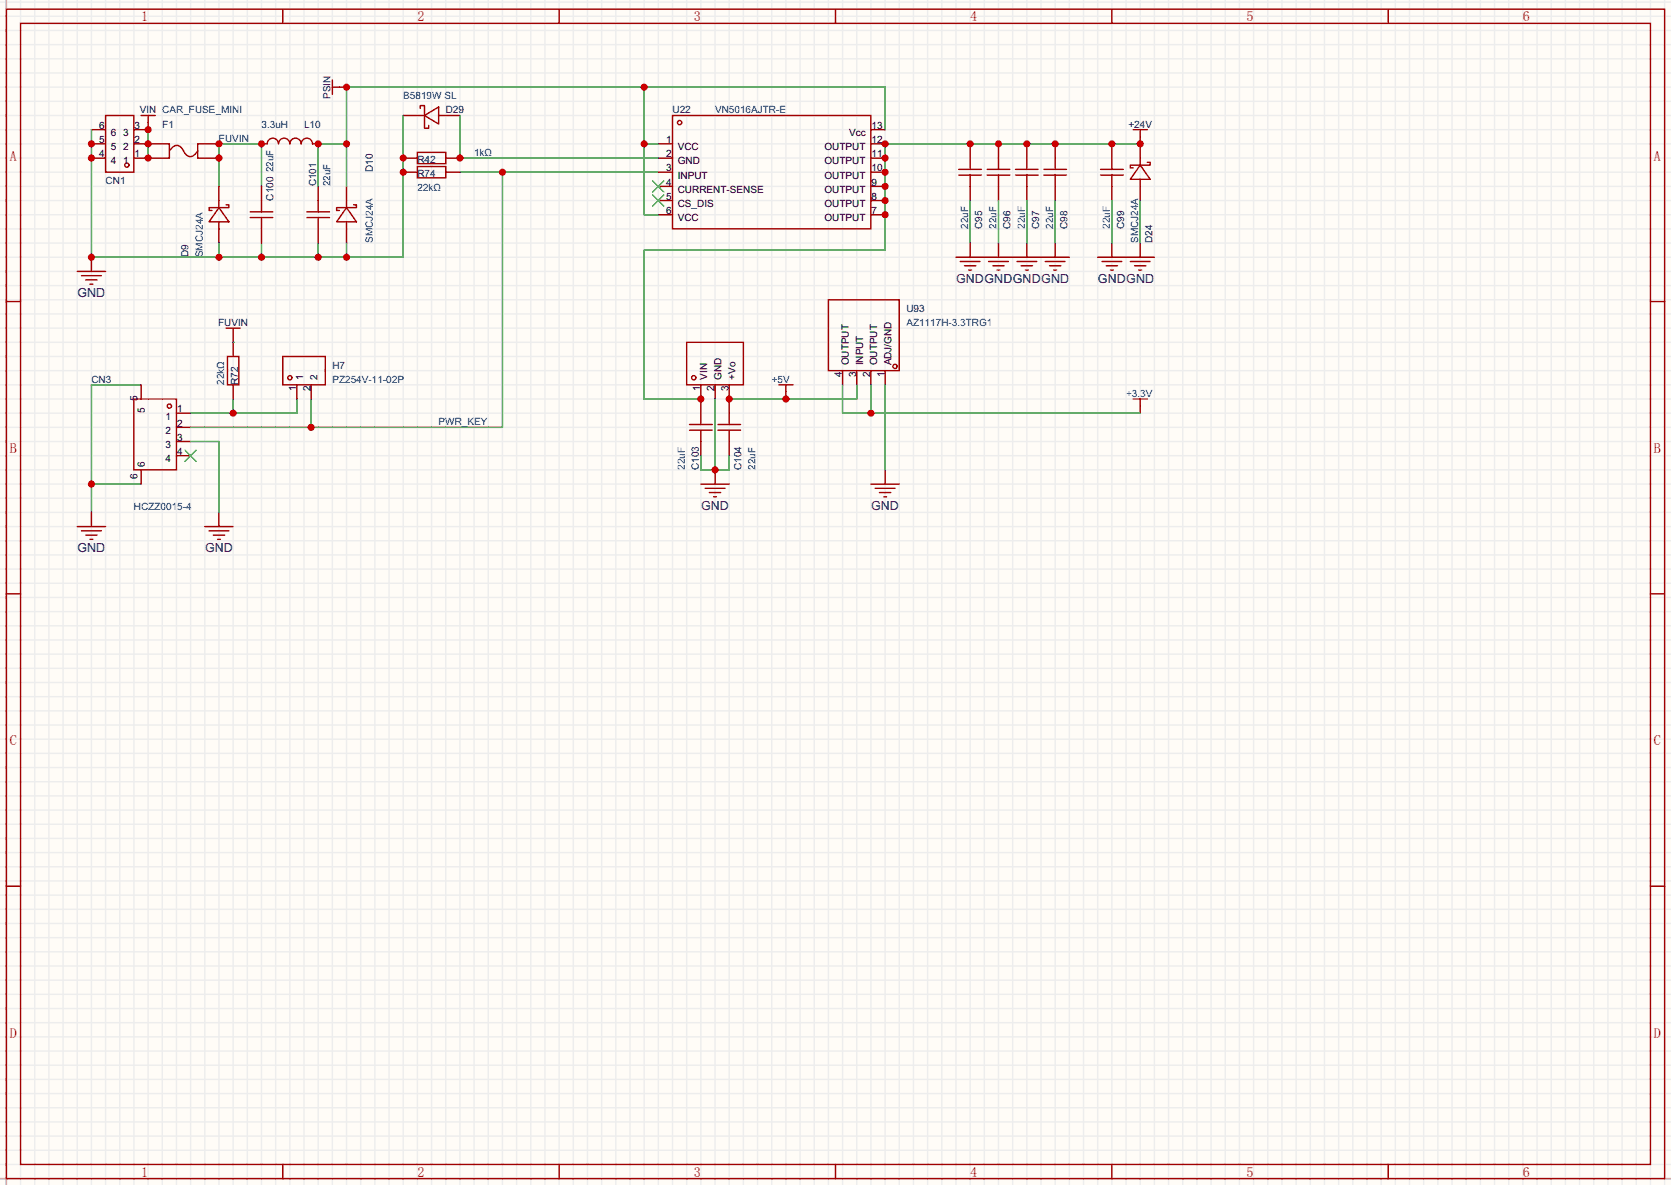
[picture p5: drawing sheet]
<svg xmlns="http://www.w3.org/2000/svg" width="299mm" height="212mm" viewBox="0 0 299 212" stroke-linecap="round" stroke-linejoin="round" font-family="sans-serif">
<path d="M0 0h299.5v212.3h-299.5z" fill="#fffcf7"/>
<g fill="none" stroke="#ededed" stroke-width=".25">
<path d="M0 .4h299.5M0 2.9h299.5M0 5.5h299.5M0 8h299.5M0 10.5h299.5M0 13.1h299.5M0 15.6h299.5M0 18.2h299.5M1.1 0v212.3M3.7 0v212.3M6.2 0v212.3M8.8 0v212.3"/>
<path d="M11.3 0v212.3M13.8 0v212.3M16.4 0v212.3M18.9 0v212.3M21.5 0v212.3M24 0v212.3M26.5 0v212.3M29.1 0v212.3M31.6 0v212.3M34.2 0v212.3M36.7 0v212.3M39.2 0v212.3"/>
<path d="M41.8 0v212.3M44.3 0v212.3M46.9 0v212.3M49.4 0v212.3M51.9 0v212.3M54.5 0v212.3M57 0v212.3M59.6 0v212.3M62.1 0v212.3M64.6 0v212.3M67.2 0v212.3M69.7 0v212.3"/>
<path d="M72.3 0v212.3M74.8 0v212.3M77.3 0v212.3M79.9 0v212.3M82.4 0v212.3M85 0v212.3M87.5 0v212.3M90 0v212.3M92.6 0v212.3M95.1 0v212.3M97.7 0v212.3M100.2 0v212.3"/>
<path d="M102.7 0v212.3M105.3 0v212.3M107.8 0v212.3M110.4 0v212.3M112.9 0v212.3M115.4 0v212.3M118 0v212.3M120.5 0v212.3M123.1 0v212.3M125.6 0v212.3M128.1 0v212.3M130.7 0v212.3"/>
<path d="M133.2 0v212.3M135.8 0v212.3M138.3 0v212.3M140.8 0v212.3M143.4 0v212.3M145.9 0v212.3M148.5 0v212.3M151 0v212.3M153.5 0v212.3M156.1 0v212.3M158.6 0v212.3M161.2 0v212.3"/>
<path d="M163.7 0v212.3M166.2 0v212.3M168.8 0v212.3M171.3 0v212.3M173.9 0v212.3M176.4 0v212.3M178.9 0v212.3M181.5 0v212.3M184 0v212.3M186.6 0v212.3M189.1 0v212.3M191.6 0v212.3"/>
<path d="M194.2 0v212.3M196.7 0v212.3M199.3 0v212.3M201.8 0v212.3M204.3 0v212.3M206.9 0v212.3M209.4 0v212.3M212 0v212.3M214.5 0v212.3M217 0v212.3M219.6 0v212.3M222.1 0v212.3"/>
<path d="M224.7 0v212.3M227.2 0v212.3M229.7 0v212.3M232.3 0v212.3M234.8 0v212.3M237.4 0v212.3M239.9 0v212.3M242.4 0v212.3M245 0v212.3M247.5 0v212.3M250.1 0v212.3M252.6 0v212.3"/>
<path d="M255.1 0v212.3M257.7 0v212.3M260.2 0v212.3M262.8 0v212.3M265.3 0v212.3M267.8 0v212.3M270.4 0v212.3M272.9 0v212.3M275.5 0v212.3M278 0v212.3M280.5 0v212.3M283.1 0v212.3"/>
<path d="M285.6 0v212.3M288.2 0v212.3M290.7 0v212.3M293.2 0v212.3M295.8 0v212.3M298.3 0v212.3M0 20.7h299.5M0 23.2h299.5M0 25.8h299.5M0 28.3h299.5M0 30.9h299.5M0 33.4h299.5"/>
<path d="M0 35.9h299.5M0 38.5h299.5M0 41h299.5M0 43.6h299.5M0 46.1h299.5M0 48.6h299.5M0 51.2h299.5M0 53.7h299.5M0 56.3h299.5M0 58.8h299.5M0 61.3h299.5M0 63.9h299.5"/>
<path d="M0 66.4h299.5M0 69h299.5M0 71.5h299.5M0 74h299.5M0 76.6h299.5M0 79.1h299.5M0 81.7h299.5M0 84.2h299.5M0 86.7h299.5M0 89.3h299.5M0 91.8h299.5M0 94.4h299.5"/>
<path d="M0 96.9h299.5M0 99.4h299.5M0 102h299.5M0 104.5h299.5M0 107.1h299.5M0 109.6h299.5M0 112.1h299.5M0 114.7h299.5M0 117.2h299.5M0 119.8h299.5M0 122.3h299.5M0 124.8h299.5"/>
<path d="M0 127.4h299.5M0 129.9h299.5M0 132.5h299.5M0 135h299.5M0 137.5h299.5M0 140.1h299.5M0 142.6h299.5M0 145.2h299.5M0 147.7h299.5M0 150.2h299.5M0 152.8h299.5M0 155.3h299.5"/>
<path d="M0 157.9h299.5M0 160.4h299.5M0 162.9h299.5M0 165.5h299.5M0 168h299.5M0 170.6h299.5M0 173.1h299.5M0 175.6h299.5M0 178.2h299.5M0 180.7h299.5M0 183.3h299.5M0 185.8h299.5"/>
<path d="M0 188.3h299.5M0 190.9h299.5M0 193.4h299.5M0 196h299.5M0 198.5h299.5M0 201h299.5M0 203.6h299.5M0 206.1h299.5M0 208.7h299.5M0 211.2h299.5"/>
</g>
<path d="M1.1 0v212.3M0 211.2h299.5" fill="none" stroke="#999" stroke-width=".25"/>
<g fill="none" stroke="#a10000" stroke-width=".25">
<path d="M1.1 1.6h297.2v209.6h-297.2zM3.7 4.2h292.1v204.5h-292.1zM50.7 1.6v2.6M100.2 1.6v2.6M149.7 1.6v2.6M199.3 1.6v2.6M248.8 1.6v2.6M18.9 20.7h5.1v10.2h-5.1zM62.1 37.2l1.8 2.5h-3.6zM62.1 35.9v1.3M62.1 39.7v1.3M63.4 36.7h.5v.5h-3.6v.5h.5"/>
<path d="M1.1 54h2.6M13.8 48.6h5.1M14.6 49.4h3.6M15.4 50.2h2M16.1 50.9h.5M295.8 54h2.5M1.1 106.4h2.6M295.8 106.4h2.5M1.1 158.8h2.6M295.8 158.8h2.5M50.7 208.7v2.5M100.2 208.7v2.5"/>
<path d="M149.7 208.7v2.5M199.3 208.7v2.5M248.8 208.7v2.5"/>
<circle cx="22.7" cy="29.6" r=".38"/>
</g>
<path d="M16.4 28.3h2.5M16.4 25.8h2.5M16.4 23.2h2.5M24 28.3h2.5M24 25.8h2.5M24 23.2h2.5M62.1 33.4v2.5M16.4 46.1v2.5M62.1 41v2.6" fill="none" stroke="#870000" stroke-width=".25"/>
<path d="M25.3 69h-8.9v22.8M16.4 86.7h8.9" fill="none" stroke="#008700" stroke-width=".25"/>
<circle cx="16.4" cy="86.7" r=".63" fill="#c00"/>
<g fill="none" stroke="#870000" stroke-width=".25">
<path d="M26.5 28.3h3.9M26.5 25.8h3.9M35.4 28.3h3.8M35.4 25.8h3.8M72.3 20.7h3.8M78.6 20.7h3.8M25.3 69v2.5M31.6 74h2.6M31.6 76.6h2.6M31.6 79.1h2.6M16.4 91.8v2.6M25.3 84.2v2.5"/>
<path d="M31.6 81.7h2.6M39.2 91.8v2.6"/>
</g>
<g fill="none" stroke="#a10000" stroke-width=".25">
<path d="M75.3 19.4v-.5h.8v4.1h.7v-.5M30.4 27l.5-.6a1.22 1.22 0 0 1 2 .6l.6 .8 .6 .3 .7-.3 .6-.8M30.4 25.8v2.5M35.4 25.8v2.5M76.1 20.7l2.5-1.5v3zM24 71.5h7.6v12.7h-7.6zM13.8 94.4h5.1M14.6 95.1h3.6M15.4 95.9h2M16.1 96.6h.5M36.7 94.4h5.1M37.5 95.1h3.5"/>
<path d="M38.2 95.9h2.1M39 96.6h.5"/>
<circle cx="30.4" cy="72.8" r=".38"/>
</g>
<path d="M33.1 80.6l2.1 2.1M35.2 80.6l-2.1 2.1" fill="none" stroke="#3c3" stroke-width=".25"/>
<path d="M41.8 71.5v2.5M53.2 71.5v2.5h-19" fill="none" stroke="#008700" stroke-width=".25"/>
<circle cx="41.8" cy="74" r=".63" fill="#c00"/>
<path d="M82.4 30.9h35.6M90 30.9v45.7h-55.8M55.8 71.5v5.1" fill="none" stroke="#008700" stroke-width=".25"/>
<g fill="#c00">
<circle cx="90" cy="30.9" r=".63"/>
<circle cx="55.8" cy="76.6" r=".63"/>
</g>
<g fill="none" stroke="#a10000" stroke-width=".25">
<path d="M74.8 27.3h5.1v2h-5.1zM120.5 20.7h35.6v20.3h-35.6zM203.1 23.2h2.5M204.3 29.6l1.8 2.5h-3.5zM204.3 23.2v1.3M204.3 28.3v1.3M204.3 32.1v1.3M205.6 29.1h.5v.5h-3.5v.5h.5M201.8 46.1h5.1M202.6 46.9h3.5M203.3 47.6h2.1M204.1 48.4h.5"/>
<circle cx="121.8" cy="22" r=".38"/>
</g>
<g fill="none" stroke="#870000" stroke-width=".25">
<path d="M72.3 28.3h2.5M79.9 28.3h2.5M118 25.8h2.5M118 28.3h2.5M118 30.9h2.5M118 33.4h2.5M118 35.9h2.5M118 38.5h2.5M156.1 25.8h2.5M156.1 28.3h2.5M156.1 30.9h2.5M156.1 33.4h2.5"/>
<path d="M156.1 35.9h2.5M156.1 38.5h2.5M156.1 23.2h2.5M204.3 24.5v3.8M204.3 33.4v2.5M204.3 43.6v2.5"/>
</g>
<path d="M117 32.4l2 2M117 34.9l2 2.1M119 32.4l-2 2M119 34.9l-2 2.1" fill="none" stroke="#3c3" stroke-width=".25"/>
<path d="M82.4 20.7v7.6h35.6" fill="none" stroke="#008700" stroke-width=".25"/>
<circle cx="82.4" cy="28.3" r=".63" fill="#c00"/>
<path d="M26.5 23.2v5.1M204.3 35.9v7.7" fill="none" stroke="#008700" stroke-width=".25"/>
<path d="M60.8 15.6h1.3M26.5 22v1.2M41.8 60.1v1.2" fill="none" stroke="#870000" stroke-width=".25"/>
<path d="M59.6 14.3v2.6M59.6 15.6h1.2M25.3 20.7h2.5M26.5 20.7v1.3M40.5 58.8h2.6M41.8 58.8v1.3" fill="none" stroke="#a10000" stroke-width=".25"/>
<g fill="#c00">
<circle cx="26.5" cy="23.2" r=".63"/>
<circle cx="26.5" cy="25.8" r=".63"/>
<circle cx="26.5" cy="28.3" r=".63"/>
</g>
<path d="M39.2 33.4v-7.6h7.7v7.6" fill="none" stroke="#008700" stroke-width=".25"/>
<g fill="#c00">
<circle cx="39.2" cy="28.3" r=".63"/>
<circle cx="39.2" cy="25.8" r=".63"/>
</g>
<path d="M39.2 33.4v2.5M39.2 41v2.6" fill="none" stroke="#870000" stroke-width=".25"/>
<path d="M39.2 37.2l1.8 2.5h-3.5zM39.2 35.9v1.3M39.2 39.7v1.3M40.5 36.7h.5v.5h-3.5v.5h.5" fill="none" stroke="#a10000" stroke-width=".25"/>
<path d="M72.3 20.7v25.4h-55.9v-22.9M39.2 43.6v2.5M46.9 43.6v2.5M57 43.6v2.5M62.1 43.6v2.5" fill="none" stroke="#008700" stroke-width=".25"/>
<g fill="#c00">
<circle cx="62.1" cy="46.1" r=".63"/>
<circle cx="57" cy="46.1" r=".63"/>
<circle cx="46.9" cy="46.1" r=".63"/>
<circle cx="39.2" cy="46.1" r=".63"/>
<circle cx="16.4" cy="46.1" r=".63"/>
<circle cx="16.4" cy="28.3" r=".63"/>
<circle cx="16.4" cy="25.8" r=".63"/>
<circle cx="72.3" cy="28.3" r=".63"/>
</g>
<path d="M44.8 39h4.1M44.8 38h4.1M46.9 35.9v2.1M46.9 39v2M55 39h4.1M55 38h4.1M57 35.9v2.1M57 39v2" fill="none" stroke="#a10000" stroke-width=".25"/>
<path d="M46.9 33.4v2.5M46.9 25.8h1M56 25.8h1M57 33.4v2.5M46.9 41v2.6M57 41v2.6" fill="none" stroke="#870000" stroke-width=".25"/>
<circle cx="46.9" cy="25.8" r=".63" fill="#c00"/>
<path d="M47.9 25.8a1.02 1.02 0 0 1 1-1 1.02 1.02 0 0 1 1 1 1.02 1.02 0 0 1 1-1 1.02 1.02 0 0 1 1 1 1.02 1.02 0 0 1 1.1-1 1.02 1.02 0 0 1 1 1 1.02 1.02 0 0 1 1-1 1.02 1.02 0 0 1 1 1" fill="none" stroke="#a10000" stroke-width=".25"/>
<path d="M72.3 30.9h2.5" fill="none" stroke="#870000" stroke-width=".25"/>
<circle cx="72.3" cy="30.9" r=".63" fill="#c00"/>
<path d="M79.9 30.9h2.5M41.8 61.3v2.6M41.8 69v2.5" fill="none" stroke="#870000" stroke-width=".25"/>
<path d="M74.8 29.8h5.1v2.1h-5.1zM40.8 63.9h2v5.1h-2z" fill="none" stroke="#a10000" stroke-width=".25"/>
<path d="M204.3 25.8h-45.7v19h-43.2v26.7h10.2" fill="none" stroke="#008700" stroke-width=".25"/>
<g fill="#c00">
<circle cx="158.6" cy="28.3" r=".63"/>
<circle cx="158.6" cy="30.9" r=".63"/>
<circle cx="158.6" cy="33.4" r=".63"/>
<circle cx="158.6" cy="35.9" r=".63"/>
<circle cx="158.6" cy="38.5" r=".63"/>
<circle cx="158.6" cy="25.8" r=".63"/>
<circle cx="204.3" cy="25.8" r=".63"/>
</g>
<path d="M197.2 31.4h4.1M197.2 30.3h4.1M199.3 28.3v2" fill="none" stroke="#a10000" stroke-width=".25"/>
<path d="M199.3 25.8v2.5M199.3 33.4v2.5" fill="none" stroke="#870000" stroke-width=".25"/>
<circle cx="199.3" cy="25.8" r=".63" fill="#c00"/>
<path d="M176.9 31.4h4.1M176.9 30.3h4.1M178.9 28.3v2M199.3 31.4v2" fill="none" stroke="#a10000" stroke-width=".25"/>
<path d="M178.9 25.8v2.5M178.9 33.4v2.5" fill="none" stroke="#870000" stroke-width=".25"/>
<circle cx="178.9" cy="25.8" r=".63" fill="#c00"/>
<g fill="none" stroke="#a10000" stroke-width=".25">
<path d="M171.8 31.4h4.1M171.8 30.3h4.1M173.9 28.3v2M178.9 31.4v2M176.4 46.1h5.1M177.2 46.9h3.5M177.9 47.6h2.1M178.7 48.4h.5M196.7 46.1h5.1M197.5 46.9h3.5M198.2 47.6h2.1M199 48.4h.5"/>
<path d="M123.6 77.1h4M123.6 76.1h4M125.6 74v2.1M125.6 77.1v2M128.7 77.1h4M128.7 76.1h4M130.7 74v2.1M130.7 77.1v2"/>
</g>
<path d="M173.9 25.8v2.5M173.9 33.4v2.5M178.9 43.6v2.5M199.3 43.6v2.5M125.6 71.5v2.5M125.6 79.1v2.6M130.7 71.5v2.5M130.7 79.1v2.6" fill="none" stroke="#870000" stroke-width=".25"/>
<path d="M178.9 35.9v7.7M199.3 35.9v7.7" fill="none" stroke="#008700" stroke-width=".25"/>
<circle cx="173.9" cy="25.8" r=".63" fill="#c00"/>
<g fill="none" stroke="#a10000" stroke-width=".25">
<path d="M173.9 31.4v2M182 31.4h4.1M182 30.3h4.1M184 28.3v2M171.3 46.1h5.1M172.1 46.9h3.5M172.8 47.6h2.1M173.6 48.4h.5M125.6 86.7h5.1M126.4 87.5h3.5M127.1 88.3h2.1M127.9 89h.5"/>
<path d="M156.1 86.7h5.1M156.8 87.5h3.6M157.6 88.3h2M158.4 89h.5"/>
</g>
<path d="M173.9 35.9v7.7" fill="none" stroke="#008700" stroke-width=".25"/>
<path d="M184 25.8v2.5M184 33.4v2.5M173.9 43.6v2.5M128.1 84.2v2.5M158.6 84.2v2.5" fill="none" stroke="#870000" stroke-width=".25"/>
<circle cx="184" cy="25.8" r=".63" fill="#c00"/>
<path d="M184 31.4v2M187.1 31.4h4M187.1 30.3h4M189.1 28.3v2" fill="none" stroke="#a10000" stroke-width=".25"/>
<path d="M189.1 25.8v2.5M189.1 33.4v2.5" fill="none" stroke="#870000" stroke-width=".25"/>
<circle cx="189.1" cy="25.8" r=".63" fill="#c00"/>
<g fill="none" stroke="#a10000" stroke-width=".25">
<path d="M189.1 31.4v2M148.5 53.7h12.7v12.7h-12.7zM181.5 46.1h10.1M182.2 46.9h3.6M183 47.6h2M183.8 48.4h.5M187.3 46.9h3.6M188.1 47.6h2M188.8 48.4h.6M50.7 63.9h7.6v5.1h-7.6zM139.6 69h2.5M140.8 69v1.2"/>
<path d="M203.1 71.5h2.5M204.3 71.5v1.3"/>
<circle cx="51.9" cy="67.7" r=".38"/>
<circle cx="160.4" cy="65.7" r=".38"/>
</g>
<path d="M184 43.6v2.5M189.1 43.6v2.5M53.2 69v2.5M55.8 69v2.5M140.8 70.2v1.3M151 66.4v2.6M153.5 66.4v2.6M156.1 66.4v2.6M158.6 66.4v2.6M204.3 72.8v1.2" fill="none" stroke="#870000" stroke-width=".25"/>
<path d="M115.4 15.6v22.9h2.6M62.1 25.8h-5.1v7.6M115.4 25.8h2.6M158.6 23.2v-7.6h-96.5v17.8M184 35.9v7.7M189.1 35.9v7.7" fill="none" stroke="#008700" stroke-width=".25"/>
<g fill="#c00">
<circle cx="115.4" cy="25.8" r=".63"/>
<circle cx="115.4" cy="15.6" r=".63"/>
<circle cx="62.1" cy="15.6" r=".63"/>
<circle cx="62.1" cy="25.8" r=".63"/>
<circle cx="57" cy="25.8" r=".63"/>
</g>
<g fill="none" stroke="#a10000" stroke-width=".25">
<path d="M123.1 61.3h10.1v7.7h-10.1z"/>
<circle cx="124.3" cy="67.7" r=".38"/>
</g>
<path d="M125.6 69v2.5" fill="none" stroke="#870000" stroke-width=".25"/>
<circle cx="125.6" cy="71.5" r=".63" fill="#c00"/>
<path d="M128.1 69v2.5M130.7 69v2.5" fill="none" stroke="#870000" stroke-width=".25"/>
<path d="M153.5 69v2.5h-22.8" fill="none" stroke="#008700" stroke-width=".25"/>
<g fill="#c00">
<circle cx="140.8" cy="71.5" r=".63"/>
<circle cx="130.7" cy="71.5" r=".63"/>
</g>
<path d="M151 69v5h53.3M156.1 69v5M158.6 69v15.2" fill="none" stroke="#008700" stroke-width=".25"/>
<circle cx="156.1" cy="74" r=".63" fill="#c00"/>
<path d="M128.1 71.5v12.7M125.6 81.7v2.5h5.1v-2.5" fill="none" stroke="#008700" stroke-width=".25"/>
<circle cx="128.1" cy="84.2" r=".63" fill="#c00"/>
<path d="M34.2 79.1h5v12.7M41.8 61.3h.1" fill="none" stroke="#008700" stroke-width=".25"/>
<g font-size="2.5" fill="#a00000">
<text x="25.3" y="3.8">1</text>
<text x="74.8" y="3.8">2</text>
<text x="124.3" y="3.8">3</text>
<text x="173.9" y="3.8">4</text>
<text x="223.4" y="3.8">5</text>
<text x="272.9" y="3.8">6</text>
<text x="1.8" y="28.8">A</text>
<text x="296.4" y="28.8">A</text>
<text x="1.8" y="81.2">B</text>
<text x="296.4" y="81.2">B</text>
<text x="1.8" y="133.5">C</text>
<text x="296.4" y="133.5">C</text>
<text x="1.8" y="185.9">D</text>
<text x="296.4" y="185.9">D</text>
<text x="25.3" y="210.9">1</text>
<text x="74.8" y="210.9">2</text>
<text x="124.3" y="210.9">3</text>
<text x="173.9" y="210.9">4</text>
<text x="223.4" y="210.9">5</text>
<text x="272.9" y="210.9">6</text>
</g>
<g font-size="2.2" fill="#000080">
<text x="13.9" y="53.3">GND</text>
<text x="171.4" y="50.7">GND</text>
<text x="176.5" y="50.7">GND</text>
<text x="181.5" y="50.7">GND</text>
<text x="186.6" y="50.7">GND</text>
<text x="196.8" y="50.7">GND</text>
<text x="201.9" y="50.7">GND</text>
<text x="125.7" y="91.4">GND</text>
<text x="156.1" y="91.4">GND</text>
<text x="13.9" y="99">GND</text>
<text x="36.8" y="99">GND</text>
</g>
<g font-size="1.8" fill="#000080">
<text x="59.2" y="17.7" transform="rotate(-90 59.2 17.7)">PSIN</text>
<text x="25" y="20.3">VIN</text>
<text x="29.1" y="22.9">F1</text>
<text x="54.5" y="22.9">L10</text>
<text x="79.9" y="20.3">D29</text>
<text x="120.5" y="20.3">U22</text>
<text x="202.2" y="22.9">+24V</text>
<text x="74.8" y="29.2">R42</text>
<text x="18.9" y="33">CN1</text>
<text x="49" y="35.9" transform="rotate(-90 49 35.9)">C100</text>
<text x="56.7" y="33.4" transform="rotate(-90 56.7 33.4)">C101</text>
<text x="66.8" y="30.9" transform="rotate(-90 66.8 30.9)">D10</text>
<text x="74.8" y="31.8">R74</text>
<text x="176" y="41" transform="rotate(-90 176 41)">C95</text>
<text x="181.1" y="41" transform="rotate(-90 181.1 41)">C96</text>
<text x="186.2" y="41" transform="rotate(-90 186.2 41)">C97</text>
<text x="191.3" y="41" transform="rotate(-90 191.3 41)">C98</text>
<text x="201.4" y="41" transform="rotate(-90 201.4 41)">C99</text>
<text x="33.8" y="46.1" transform="rotate(-90 33.8 46.1)">D9</text>
<text x="206.5" y="43.6" transform="rotate(-90 206.5 43.6)">D24</text>
<text x="39.1" y="58.4">FUVIN</text>
<text x="162.4" y="55.9">U93</text>
<text x="16.4" y="68.6">CN3</text>
<text x="42.7" y="69" transform="rotate(-90 42.7 69)">R72</text>
<text x="59.6" y="66.1">H7</text>
<text x="125.2" y="84.2" transform="rotate(-90 125.2 84.2)">C103</text>
<text x="132.9" y="84.2" transform="rotate(-90 132.9 84.2)">C104</text>
</g>
<g font-size="1.8" fill="#00f">
<text x="72.3" y="17.8">B5819W SL</text>
<text x="29.1" y="20.3">CAR_FUSE_MINI</text>
<text x="46.9" y="22.9">3.3uH</text>
<text x="128.1" y="20.3">VN5016AJTR-E</text>
<text x="39.2" y="25.4">FUVIN</text>
<text x="85" y="28">1kΩ</text>
<text x="49" y="30.9" transform="rotate(-90 49 30.9)">22uF</text>
<text x="59.2" y="33.4" transform="rotate(-90 59.2 33.4)">22uF</text>
<text x="74.8" y="34.3">22kΩ</text>
<text x="173.5" y="41" transform="rotate(-90 173.5 41)">22uF</text>
<text x="178.6" y="41" transform="rotate(-90 178.6 41)">22uF</text>
<text x="183.7" y="41" transform="rotate(-90 183.7 41)">22uF</text>
<text x="188.7" y="41" transform="rotate(-90 188.7 41)">22uF</text>
<text x="198.9" y="41" transform="rotate(-90 198.9 41)">22uF</text>
<text x="36.3" y="46.1" transform="rotate(-90 36.3 46.1)">SMCJ24A</text>
<text x="66.8" y="43.6" transform="rotate(-90 66.8 43.6)">SMCJ24A</text>
<text x="204" y="43.6" transform="rotate(-90 204 43.6)">SMCJ24A</text>
<text x="162.4" y="58.4">AZ1117H-3.3TRG1</text>
<text x="40.2" y="69" transform="rotate(-90 40.2 69)">22kΩ</text>
<text x="59.6" y="68.6">PZ254V-11-02P</text>
<text x="138.3" y="68.6">+5V</text>
<text x="201.8" y="71.1">+3.3V</text>
<text x="78.6" y="76.2">PWR_KEY</text>
<text x="122.7" y="84.2" transform="rotate(-90 122.7 84.2)">22uF</text>
<text x="135.4" y="84.2" transform="rotate(-90 135.4 84.2)">22uF</text>
<text x="24" y="91.5">HCZZ0015-4</text>
</g>
<g font-size="1.8">
<text x="17.8" y="23.1">6</text>
<text x="24.1" y="23.1">3</text>
<text x="156.2" y="23.1">13</text>
<text x="17.8" y="28.2">4</text>
<text x="17.8" y="25.7">5</text>
<text x="19.9" y="29.5">4</text>
<text x="19.9" y="26.9">5</text>
<text x="19.9" y="24.4">6</text>
<text x="22.1" y="29.5">1</text>
<text x="22.1" y="26.9">2</text>
<text x="22.1" y="24.4">3</text>
<text x="24.1" y="28.2">1</text>
<text x="24.1" y="25.7">2</text>
<text x="119.4" y="25.7">1</text>
<text x="119.4" y="28.2">2</text>
<text x="121.5" y="26.9">VCC</text>
<text x="121.5" y="29.5">GND</text>
<text x="147.8" y="29.5">OUTPUT</text>
<text x="147.8" y="26.9">OUTPUT</text>
<text x="152.2" y="24.4">Vcc</text>
<text x="156.2" y="28.2">11</text>
<text x="156.2" y="25.7">12</text>
<text x="119.4" y="30.7">3</text>
<text x="119.4" y="33.3">4</text>
<text x="119.4" y="35.8">5</text>
<text x="121.5" y="32">INPUT</text>
<text x="121.5" y="34.5">CURRENT-SENSE</text>
<text x="147.8" y="34.5">OUTPUT</text>
<text x="147.8" y="32">OUTPUT</text>
<text x="156.2" y="35.8">8</text>
<text x="156.2" y="33.3">9</text>
<text x="156.2" y="30.7">10</text>
<text x="119.4" y="38.4">6</text>
<text x="121.5" y="37.1">CS_DIS</text>
<text x="121.5" y="39.6">VCC</text>
<text x="147.8" y="39.6">OUTPUT</text>
<text x="147.8" y="37.1">OUTPUT</text>
<text x="156.2" y="38.4">7</text>
<text x="152.1" y="65.5" transform="rotate(-90 152.1 65.5)">OUTPUT</text>
<text x="154.7" y="65.5" transform="rotate(-90 154.7 65.5)">INPUT</text>
<text x="157.2" y="65.5" transform="rotate(-90 157.2 65.5)">OUTPUT</text>
<text x="159.8" y="65.5" transform="rotate(-90 159.8 65.5)">ADJ/GND</text>
<text x="24.7" y="71.9" transform="rotate(-90 24.7 71.9)">5</text>
<text x="53.1" y="70.1" transform="rotate(-90 53.1 70.1)">1</text>
<text x="54.4" y="68" transform="rotate(-90 54.4 68)">1</text>
<text x="55.6" y="70.1" transform="rotate(-90 55.6 70.1)">2</text>
<text x="56.9" y="68" transform="rotate(-90 56.9 68)">2</text>
<text x="125.5" y="70.1" transform="rotate(-90 125.5 70.1)">1</text>
<text x="126.7" y="68" transform="rotate(-90 126.7 68)">VIN</text>
<text x="128" y="70.1" transform="rotate(-90 128 70.1)">2</text>
<text x="129.3" y="68" transform="rotate(-90 129.3 68)">GND</text>
<text x="130.6" y="70.1" transform="rotate(-90 130.6 70.1)">3</text>
<text x="131.8" y="68" transform="rotate(-90 131.8 68)">+Vo</text>
<text x="150.9" y="67.5" transform="rotate(-90 150.9 67.5)">4</text>
<text x="153.4" y="67.5" transform="rotate(-90 153.4 67.5)">3</text>
<text x="156" y="67.5" transform="rotate(-90 156 67.5)">2</text>
<text x="158.5" y="67.5" transform="rotate(-90 158.5 67.5)">1</text>
<text x="25.9" y="73.9" transform="rotate(-90 25.9 73.9)">5</text>
<text x="29.7" y="75.2">1</text>
<text x="29.7" y="77.7">2</text>
<text x="31.7" y="73.9">1</text>
<text x="31.7" y="76.5">2</text>
<text x="25.9" y="83.7" transform="rotate(-90 25.9 83.7)">6</text>
<text x="29.7" y="80.3">3</text>
<text x="29.7" y="82.8">4</text>
<text x="31.7" y="79">3</text>
<text x="31.7" y="81.5">4</text>
<text x="24.7" y="85.8" transform="rotate(-90 24.7 85.8)">6</text>
</g>
</svg>
